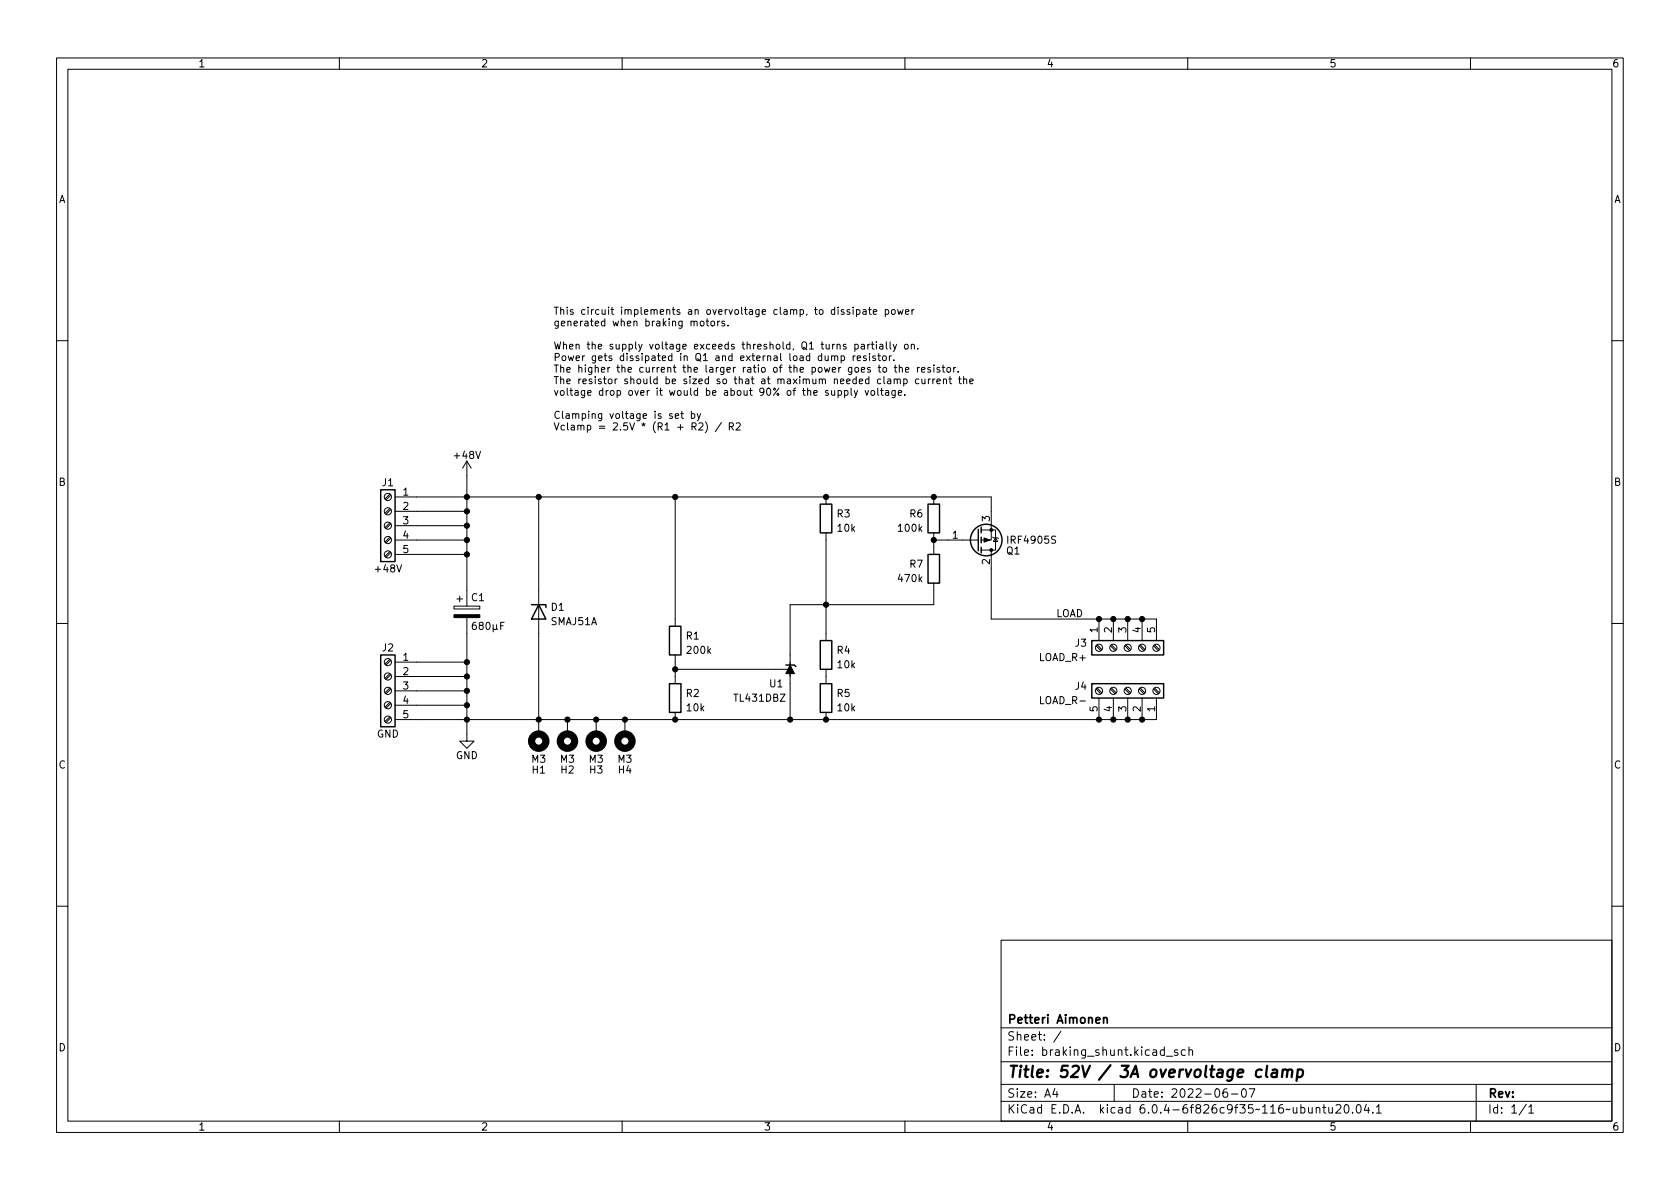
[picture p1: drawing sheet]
<svg xmlns="http://www.w3.org/2000/svg" width="297mm" height="210mm" viewBox="0 0 297 210" stroke-linecap="round" stroke-linejoin="round" font-family="sans-serif">
<g fill="none" stroke="#000" stroke-width=".18">
<path d="M10 10.2h277v190.1h-277zM12 12.2h273v186.1h-273zM60 10.2v2M110 10.2v2M160 10.2v2M210 10.2v2M260 10.2v2M123.9 56.8h.3l.3 .2v.4l-.3 .2h-.3l-.1-.2zM124.8 56.8h.5M125 56.4v1.1l.3 .1M125.8 56.8h.3l.3 .2v.4l-.3 .2h-.3l-.1-.2zM126.9 56.8v.8"/>
<path d="M127.3 56.8l-.4 .2M128.1 56.8h-.3l-.2 .2 .1 .2 .4 .1v.3h-.5M128.7 57.5v.1M149.2 54.8l-.3-.1-.2 .2 .1 .2 .4 .1v.3h-.5M150.2 54.8l-.3-.1-.1 .2v.2l.4 .1v.3h-.4M150.8 54.3v.1M150.8 54.7v.9M151.4 54.8l.4-.1 .3 .3-.2 .5h-.5M151.4 54.7v1.3M152.6 54.8h.5v.8M153.1 55l-.4 .1-.2 .2 .2 .3 .4-.1M153.6 54.7h.4"/>
<path d="M153.7 54.3v1.1l.3 .2M154.4 55.2l.6-.2v-.2l-.4-.1-.2 .2 .1 .6h.5M156.5 54.8l.4-.1 .2 .3-.1 .5h-.5M156.5 54.7v1.3M157.7 54.8l.3-.1 .3 .3v.3l-.3 .3-.3-.1-.1-.2zM158.7 54.7l.2 .9 .3-.6 .2 .6 .3-.9M160.1 55.2l.6-.2-.1-.2-.3-.1-.2 .2 .1 .6h.4M161.2 54.7v.9M161.6 54.7l-.4 .3M10 60.2h2M119.4 73.6l.6-.2-.1-.2-.3-.1-.2 .2 .1 .6h.4M120.4 73.1h.4"/>
<path d="M120.5 72.7v1.1l.3 .2M122.2 73.2l.4-.1 .2 .3-.1 .5h-.5M122.2 72.7v1.3M122.4 75.4h.6l.1-.2-.1-.3-.6-.1v1.2M122.7 75.4l.4 .6M123.3 73.1l.3 .9M123.6 74.9l.5-.1 .2 .3-.8 .9h.8M123.9 73.1l-.5 1.2-.1 .1M124.7 74.6a1.46 1.46 0 0 1 0 1.9M127.6 74.7l-1.1 1.6M129 75.4h.6l.1-.2-.1-.3-.6-.1v1.2M129.3 75.4l.4 .6"/>
<path d="M130.2 74.9l.4-.1 .3 .3-.8 .9h.8M145.9 62.9v.8l.3 .1 .2-.2M146.4 62.9v.9M147 63l.2-.1 .3 .1 .1 .8M147 69.1l.1 .7 .3 .1 .2-.1M147 62.9v.9M147.6 63.1l.2-.2 .3 .1v.8M147.6 69.1v.8M148.2 69.1h.3l.3 .2-.1 .5h-.5M148.2 69.1v1.2M148.7 63l.4-.1 .2 .3-.1 .5h-.5M148.7 62.9v1.3"/>
<path d="M149.3 69.1h.4l.2 .2-.1 .5h-.5M149.3 69.1v1.2M150.5 68.6v1.1l.2 .2M150.8 62.9v.9M151 69.1l.3 .8M151.1 60.9h.4l.3 .2-.2 .6h-.5M151.1 60.9v1.2M151.2 62.9l-.4 .3M151.6 63.3l.6-.1-.1-.2-.3-.1-.2 .2v.6h.5M151.6 69.1l-.4 1.1-.2 .1M152.3 60.9h.5v.8M152.8 61.2h-.4l-.2 .2 .2 .3h.4"/>
<path d="M153 69.1l.3 .8 .3-.8M153.1 63l-.3-.1-.1 .2v.2l.4 .1v.3h-.4M153.4 60.9v.8M153.7 62.5v.1M153.7 62.9v.9M153.8 60.9l-.4 .2M153.9 65h-.3l-.2 .1v.2l.5 .2v.3h-.5M154 60.9h.5M154.1 69.1h.3l.3 .2v.4l-.3 .2-.3-.1-.1-.1zM154.2 60.5v1l.3 .2M154.8 63l-.3-.1-.2 .2 .1 .2 .4 .1v.3h-.5M155 60.5v.1"/>
<path d="M155 60.9v.8M155.2 68.6v1.1l.2 .2M155.2 62.9h.5M155.3 65h.4M155.4 62.5v1.1l.3 .2M155.4 64.5v1.1l.3 .2M155.6 60.9h.4l.1 .8M155.7 69.1h.5M155.9 68.6v1.1l.3 .2M156.1 61.2h-.4l-.2 .2 .2 .3h.4M156.1 63l.2-.1 .3 .1 .1 .5-.1 .2-.3 .1-.2-.2zM156.2 65h.3l.3 .2v.4l-.3 .2h-.3l-.1-.2z"/>
<path d="M156.6 69.1h.5v.8M156.7 60.5v1l.2 .2M157 67.1h.4l.1 .8M157.1 69.4h-.4l-.2 .2 .2 .3 .4-.1M157.3 62.9v.9M157.4 60.5v1l.2 .2M157.5 67.3l-.4 .1-.2 .2 .2 .3 .4-.1M157.6 62.9l-.3 .3M157.9 60.9l.3 .8M158 63.6v.2M158.1 67.1l.2-.1 .3 .1v.8M158.1 65h.5"/>
<path d="M158.1 67v.9M158.3 64.5v1.1l.3 .2M158.3 69.1v1l-.3 .2h-.3M158.3 69.1h-.4l-.2 .2 .1 .5h.5M158.5 60.9l-.4 1.1-.2 .1M158.6 67.2l.2-.2 .3 .1 .1 .8M158.8 69.5l.6-.1v-.3h-.4l-.2 .1 .1 .6h.5M159 65.1l.2-.1h.3l.1 .8M159 64.5v1.3M159.8 67.1l.4-.1 .2 .3-.1 .5h-.5M159.8 67v1.3M160 69.8v.1"/>
<path d="M160 60.9h.3l.3 .2v.4l-.3 .2h-.3l-.1-.2zM160.1 65.4l.6-.1-.1-.3h-.3l-.2 .1 .1 .7h.4M161.1 61l.2-.1h.3l.1 .8M161.1 60.9v.8M162.2 65v.8M162.3 61.6v.1M162.5 67.1l-.4-.1-.2 .3 .1 .5h.5M162.6 65l-.4 .2M162.9 65.4l.6-.1v-.3h-.4l-.2 .1 .1 .7h.5M163 67l.1 .8 .3 .1 .1-.2M163.5 67v.9M164.1 67v.9"/>
<path d="M164.5 65h-.3l-.2 .1 .1 .2 .4 .2v.3h-.5M164.5 67l-.4 .3M164.9 67v.9M165.1 64.5v.2M165.1 65v.8M165.3 67l-.4 .3M165.7 67.4l.6-.1-.1-.2-.4-.1-.1 .2v.6h.5M166.1 65h-.3l-.1 .1v.2l.4 .2v.3h-.4M166.6 65h.5M166.7 64.5v1.1l.4 .2M166.8 67.1l.2-.1 .3 .1 .1 .8M166.8 67v.9"/>
<path d="M167.5 65h.3l.3 .2v.4l-.3 .2h-.3l-.1-.2zM167.8 67h.5M168 66.6v1.1l.3 .2M168.6 65v.8M169 65l-.4 .2M169.4 65.7v.1M169.5 67h.5M169.7 66.6v1.1l.3 .2M170.4 67.1l.2-.1 .3 .1v.8M170.4 66.6v1.3M171.5 67.4l.6-.1-.1-.2-.4-.1-.1 .2v.6h.5M285 60.2h2"/>
<path d="M68.9 97.5l-.8 .9M68.9 95l-.8 .8M68.9 92.5l-.8 .8M68.9 89.9l-.8 .8M68.9 87.4l-.8 .8M69.1 97.7l-.9 .8M69.1 95.2l-.9 .8M69.1 92.6l-.9 .9M69.1 90.1l-.9 .8M69.1 87.5l-.9 .9M69.8 87.9h105.5v7.6h-1.8M69.8 95.5h12.7"/>
<path d="M69.8 90.4h12.7M69.8 93h12.7M69.8 98h12.7M82.5 81.5l-.7 1.3M82.5 81.5v25.7M82.5 81.5l.8 1.3M95.2 87.9v41.9M119.4 87.9v22.8M146 87.9v1.2M146 94.2v19.1M165.1 87.9v1.2M165.1 94.2v3.8"/>
<path d="M165.1 95.5h7.9M173.5 93.7h2.5v3.6h-2.5M175.3 97.3v12.2h29.2v3.8M175.5 95l.1 .1h.8l.1 .1M176 95.1l.4 .7h-.8zM10 110.2h2M68.9 119.1l-.8 .9M68.9 116.6l-.8 .8M69.1 119.3l-.9 .8M69.1 116.8l-.9 .8M69.8 117.1h12.7M69.8 119.6h12.7"/>
<path d="M80.3 107.2h4.5v.5h-4.5zM80.8 105.9h1M81.3 105.4v1M82.5 109.2v21.9h1.3l-1.3 1.2-1.2-1.2h1.2M84.1 110l-.4 .1a.86 .86 0 0 0 0 1.2l.5-.1v-.4l-.2-.3-.4 .1-.1 .2M85 110.6l-.3-.3 .1-.1 .2-.2 .3 .1 .1 .2v.2l-.6 .1-.1 .2v.3l.3 .2h.2l.2-.2v-.4l-.2-.1M86 110.2l.2-.2a.68 .68 0 0 1 .5 .7 .68 .68 0 0 1-.5 .6l-.2-.1-.1-.4zM87.2 110.5v1.2M87.8 111.1l.2 .2M87.8 110.5l-.1 .8h-.3l-.2-.2M88.5 110.6h.4M89.1 110h-.6v1.3"/>
<path d="M119.4 115.8v5.1M119.4 118.4h20.3M139.7 117.1v2.5M146 118.4v2.5M165.1 103.1v3.8h-25.4v20.3M193.8 114.2l.8 .9M194 114l.8 .9M194.3 109.5v3.8M196.3 114.2l.9 .9M196.5 114l.9 .9M196.8 109.5v3.8M198.9 114.2l.8 .9"/>
<path d="M199.1 114l.8 .9M199.4 109.5v3.8M201.4 114.2l.9 .9M201.6 114l.8 .9M201.9 109.5v3.8M204 114.2l.8 .9M204.1 114l.9 .9M285 110.2h2M68.9 126.7l-.8 .9M68.9 124.2l-.8 .8M68.9 121.7l-.8 .8M69.1 126.9l-.9 .9"/>
<path d="M69.1 124.4l-.9 .8M69.1 121.8l-.9 .9M69.8 122.2h12.7M69.8 124.7h12.7M100.3 127.2v2.6M105.4 127.2v2.6M110.5 127.2v2.6M119.4 126v1.2M146 126v1.2M193.8 121.8l.8 .9M194 121.7l.8 .8M194.3 123.4v3.8"/>
<path d="M196.3 121.8l.9 .9M196.5 121.7l.9 .8M196.8 123.4v3.8M198.9 121.8l.8 .9M199.1 121.7l.8 .8M199.4 123.4v3.8M201.4 121.8l.9 .9M201.6 121.7l.8 .8M201.9 123.4v3.8M204 121.8l.8 .9M204.1 121.7l.9 .8M204.5 123.4v3.8h-134.7"/>
<path d="M10 160.2h2M177 166.3h108v32h-108zM285 160.2h2M60 198.3v2M110 198.3v2M160 198.3v2M177 194.8h108M177 191.8h108M177 187.8h108M177 181.8h108M186.5 192.5l-.4 1h1M186.9 193v1"/>
<path d="M187.6 182.4l-1.3 1.9M197 191.8v3M206.2 186.8h1.2M208.2 185.7l-.3-.1-.3 .2 .1 .3 .5 .1v.4h-.6M209.6 185.7l-.5-.1-.2 .3v.4l.1 .3h.6M210 198.3v2M210.2 185.8l.2-.2 .4 .1 .1 .9M210.2 185.1v1.5M216.9 192.5a.59 .59 0 0 0-.7 .7v.5l.2 .3h.4l.2-.1 .1-.5-.2-.2-.4-.1-.3 .3M217.7 193.5h1.2M219.7 192.6l.2-.1a.81 .81 0 0 1 .5 .7 .81 .81 0 0 1-.3 .8h-.1a.81 .81 0 0 1-.6-.6 .81 .81 0 0 1 .3-.8zM220.9 192.5h1l-.7 1.5"/>
<path d="M232.7 196l.2-.2 .4 .1 .1 .9M232.7 195.8v1M233.9 195.8h.5M234.1 195.3v1.3l.3 .2M234.9 195.8l.1 1h.4l.2-.1M235.6 195.8v1M236.2 195.5l.6-.2 .2 .2 .1 .3-1 1h1M237.8 195.5l.2-.2a.81 .81 0 0 1 .6 .7 .81 .81 0 0 1-.3 .8h-.2a.81 .81 0 0 1-.3-1.3zM239.1 196.7v.1M240 195.4l.1-.1a.81 .81 0 0 1 .6 .7 .81 .81 0 0 1-.3 .8h-.1a.81 .81 0 0 1-.6-.6 .81 .81 0 0 1 .3-.8zM241.6 195.3l-.4 1h.9M241.9 195.8v1"/>
<path d="M242.7 196.7v.1M243.4 195.8l.4-.5v1.5M243.4 196.8h.8M260 198.3v2M261 191.8v6.5M269.9 195.3l-1.3 1.9M270.3 195.8l.4-.5v1.5M270.3 196.8h.9"/>
<circle cx="68.6" cy="90.4" r=".63"/>
<circle cx="68.6" cy="95.5" r=".63"/>
<circle cx="68.6" cy="93" r=".63"/>
<circle cx="68.6" cy="87.9" r=".63"/>
<circle cx="68.6" cy="98" r=".63"/>
<circle cx="68.6" cy="117.1" r=".63"/>
<circle cx="68.6" cy="119.6" r=".63"/>
<circle cx="194.3" cy="114.5" r=".63"/>
<circle cx="196.8" cy="114.5" r=".63"/>
<circle cx="199.4" cy="114.5" r=".63"/>
<circle cx="201.9" cy="114.5" r=".63"/>
<circle cx="204.5" cy="114.5" r=".63"/>
<circle cx="68.6" cy="122.2" r=".63"/>
<circle cx="68.6" cy="124.7" r=".63"/>
<circle cx="68.6" cy="127.2" r=".63"/>
<circle cx="194.3" cy="122.2" r=".63"/>
<circle cx="196.8" cy="122.2" r=".63"/>
<circle cx="199.4" cy="122.2" r=".63"/>
<circle cx="201.9" cy="122.2" r=".63"/>
<circle cx="204.5" cy="122.2" r=".63"/>
</g>
<path d="M223.1 189.2a.66 .66 0 0 0-1 .3l-.1 .6 .2 .3 .2 .1 .6-.1M224 188.5l-.2 1.7 .3 .3M225 189.2l.2-.1 .6 .1-.1 1.3M225.8 189.6l-.7 .1a.4 .4 0 0 0-.3 .3 .4 .4 0 0 0 .2 .5l.7-.1M226.8 189.3a.49 .49 0 0 1 .8 .1l-.1 1.1M226.8 189.1l-.1 1.4M227.6 189.4a.5 .5 0 0 1 .8-.2v1.3M229.5 189.2l.2-.1 .5 .1 .2 .3-.1 .6a.66 .66 0 0 1-1 .3M229.5 189.1l-.3 2" fill="none" stroke="#000" stroke-width=".4"/>
<path d="M195.1 179.9v1M195.1 180.1l.2-.2 .4 .1 .1 .9" fill="none" stroke="#000" stroke-width=".3"/>
<g fill="none" stroke="#000" stroke-width=".25">
<path d="M67.3 86.6h2.5v12.7h-2.5zM145 89.1h2.1v5.1h-2.1zM164.1 89.1h2v5.1h-2zM164.1 98h2v5.1h-2zM173 93.6v3.8M173.5 93.2v1M173.5 95v1M173.5 96.8v1M67.3 115.8h2.5v12.7h-2.5zM94 106.9h2.5v.5M95.2 106.9l1.3 2.6h-2.5zM118.4 110.7h2v5.1h-2z"/>
<path d="M138.9 117.6h1.6l.2 .3M145 113.3h2.1v5.1h-2.1zM193 113.3h12.7v2.5h-12.7zM118.4 120.9h2v5.1h-2zM145 120.9h2.1v5.1h-2.1zM193 120.9h12.7v2.5h-12.7z"/>
<circle cx="174.4" cy="95.5" r="2.79"/>
</g>
<g fill="#000" stroke="#000" stroke-width=".18">
<path d="M174 95.1l1 .4-1 .4zM80.3 108.7h4.5v.5h-4.5zM139.7 117.6l.8 1.5h-1.6z"/>
<circle cx="82.5" cy="93" r=".46"/>
<circle cx="82.5" cy="95.5" r=".46"/>
<circle cx="82.5" cy="98" r=".46"/>
<circle cx="82.5" cy="87.9" r=".46"/>
<circle cx="82.5" cy="90.4" r=".46"/>
<circle cx="95.2" cy="87.9" r=".46"/>
<circle cx="119.4" cy="87.9" r=".46"/>
<circle cx="146" cy="87.9" r=".46"/>
<circle cx="165.1" cy="87.9" r=".46"/>
<circle cx="165.1" cy="95.5" r=".46"/>
<circle cx="175.3" cy="97.3" r=".25"/>
<circle cx="175.3" cy="93.7" r=".25"/>
<circle cx="82.5" cy="119.6" r=".46"/>
<circle cx="82.5" cy="117.1" r=".46"/>
<circle cx="119.4" cy="118.4" r=".46"/>
<circle cx="146" cy="106.9" r=".46"/>
<circle cx="194.3" cy="109.5" r=".46"/>
<circle cx="196.8" cy="109.5" r=".46"/>
<circle cx="199.4" cy="109.5" r=".46"/>
<circle cx="201.9" cy="109.5" r=".46"/>
<circle cx="82.5" cy="127.2" r=".46"/>
<circle cx="82.5" cy="124.7" r=".46"/>
<circle cx="82.5" cy="122.2" r=".46"/>
<circle cx="95.2" cy="127.2" r=".46"/>
<circle cx="100.3" cy="127.2" r=".46"/>
<circle cx="105.4" cy="127.2" r=".46"/>
<circle cx="110.5" cy="127.2" r=".46"/>
<circle cx="119.4" cy="127.2" r=".46"/>
<circle cx="139.7" cy="127.2" r=".46"/>
<circle cx="146" cy="127.2" r=".46"/>
<circle cx="194.3" cy="127.2" r=".46"/>
<circle cx="196.8" cy="127.2" r=".46"/>
<circle cx="199.4" cy="127.2" r=".46"/>
<circle cx="201.9" cy="127.2" r=".46"/>
</g>
<g fill="none" stroke="#000" stroke-width="1.3">
<circle cx="95.2" cy="131.1" r="1.27"/>
<circle cx="100.3" cy="131.1" r="1.27"/>
<circle cx="105.4" cy="131.1" r="1.27"/>
<circle cx="110.5" cy="131.1" r="1.27"/>
</g>
<text font-size="2.8" x="178" y="190.6">Title: 52V / 3A overvoltage clamp</text>
<g font-size="2.1">
<text x="178" y="184">Sheet: /</text>
<text x="178" y="181">Petteri Aimonen</text>
<text x="178" y="186.7">File: braking_shunt.kicad_sch</text>
<text x="178" y="196.9">KiCad E.D.A. kicad 6.0.4-6f826c9f35~116~ubuntu20.04.1</text>
<text x="178" y="194.1">Size: A4</text>
<text x="200" y="194.1">Date: 2022-06-07</text>
<text x="263" y="194.1">Rev:</text>
<text x="263" y="196.9">Id: 1/1</text>
</g>
<g font-size="1.8">
<text x="35" y="11.9">1</text>
<text x="85" y="11.9">2</text>
<text x="135" y="11.9">3</text>
<text x="185" y="11.9">4</text>
<text x="235" y="11.9">5</text>
<text x="285" y="11.9">6</text>
<text x="10.3" y="35.9">A</text>
<text x="285.3" y="35.9">A</text>
<text x="97.8" y="55.7">This circuit implements an overvoltage clamp, to dissipate power</text>
<text x="97.8" y="57.7">generated when braking motors.</text>
<text x="97.8" y="61.8">When the supply voltage exceeds threshold, Q1 turns partially on.</text>
<text x="97.8" y="63.8">Power gets dissipated in Q1 and external load dump resistor.</text>
<text x="97.8" y="65.9">The higher the current the larger ratio of the power goes to the resistor.</text>
<text x="97.8" y="67.9">The resistor should be sized so that at maximum needed clamp current the</text>
<text x="97.8" y="70">voltage drop over it would be about 90% of the supply voltage.</text>
<text x="97.8" y="74.1">Clamping voltage is set by</text>
<text x="97.8" y="76.1">Vclamp = 2.5V * (R1 + R2) / R2</text>
<text x="80.5" y="81.1">+48V</text>
<text x="10.3" y="85.9">B</text>
<text x="67.6" y="86">J1</text>
<text x="71.3" y="87.6">1</text>
<text x="285.3" y="85.9">B</text>
<text x="71.3" y="90.2">2</text>
<text x="71.3" y="92.7">3</text>
<text x="71.3" y="95.2">4</text>
<text x="148" y="91.5">R3</text>
<text x="148.2" y="94">10k</text>
<text x="158.9" y="94">100k</text>
<text x="160.9" y="91.5">R6</text>
<text x="168.4" y="95.2">1</text>
<text x="175" y="92.2" transform="rotate(-90 175 92.2)">3</text>
<text x="66.5" y="101.2">+48V</text>
<text x="71.3" y="97.8">5</text>
<text x="160.9" y="100.4">R7</text>
<text x="175" y="99.8" transform="rotate(-90 175 99.8)">2</text>
<text x="178" y="98">Q1</text>
<text x="178.4" y="96.1">IRF4905S</text>
<text x="83.4" y="106.3">C1</text>
<text x="97.5" y="108">D1</text>
<text x="158.9" y="102.9">470k</text>
<text x="97.4" y="110.5">SMAJ51A</text>
<text x="121.3" y="113.1">R1</text>
<text x="186.7" y="109.1">LOAD</text>
<text x="194.1" y="111.9" transform="rotate(-90 194.1 111.9)">1</text>
<text x="196.6" y="111.9" transform="rotate(-90 196.6 111.9)">2</text>
<text x="199.1" y="111.9" transform="rotate(-90 199.1 111.9)">3</text>
<text x="201.7" y="111.9" transform="rotate(-90 201.7 111.9)">4</text>
<text x="204.2" y="111.9" transform="rotate(-90 204.2 111.9)">5</text>
<text x="67.6" y="115.2">J2</text>
<text x="71.3" y="116.8">1</text>
<text x="71.3" y="119.4">2</text>
<text x="121.6" y="115.6">200k</text>
<text x="148" y="115.6">R4</text>
<text x="148.2" y="118.2">10k</text>
<text x="183.8" y="116.9">LOAD_R+</text>
<text x="190.1" y="114.3">J3</text>
<text x="71.3" y="121.9">3</text>
<text x="71.3" y="124.5">4</text>
<text x="121.3" y="123.2">R2</text>
<text x="121.5" y="125.8">10k</text>
<text x="129.9" y="124.1">TL431DBZ</text>
<text x="136.1" y="121.5">U1</text>
<text x="148" y="123.2">R5</text>
<text x="148.2" y="125.8">10k</text>
<text x="184" y="124.5">LOAD_R-</text>
<text x="190.1" y="122">J4</text>
<text x="194.1" y="125.8" transform="rotate(-90 194.1 125.8)">5</text>
<text x="196.6" y="125.8" transform="rotate(-90 196.6 125.8)">4</text>
<text x="199.1" y="125.8" transform="rotate(-90 199.1 125.8)">3</text>
<text x="201.7" y="125.8" transform="rotate(-90 201.7 125.8)">2</text>
<text x="204.2" y="125.8" transform="rotate(-90 204.2 125.8)">1</text>
<text x="66.6" y="130.4">GND</text>
<text x="71.3" y="127">5</text>
<text x="10.3" y="135.9">C</text>
<text x="80.6" y="134.2">GND</text>
<text x="94" y="134.9">M3</text>
<text x="94.1" y="136.8">H1</text>
<text x="99.1" y="134.9">M3</text>
<text x="99.2" y="136.8">H2</text>
<text x="104.2" y="134.9">M3</text>
<text x="104.3" y="136.8">H3</text>
<text x="109.3" y="134.9">M3</text>
<text x="109.4" y="136.8">H4</text>
<text x="285.3" y="135.9">C</text>
<text x="10.3" y="185.9">D</text>
<text x="285.3" y="185.9">D</text>
<text x="35" y="199.9">1</text>
<text x="85" y="199.9">2</text>
<text x="135" y="199.9">3</text>
<text x="185" y="199.9">4</text>
<text x="235" y="199.9">5</text>
<text x="285" y="199.9">6</text>
</g>
</svg>
